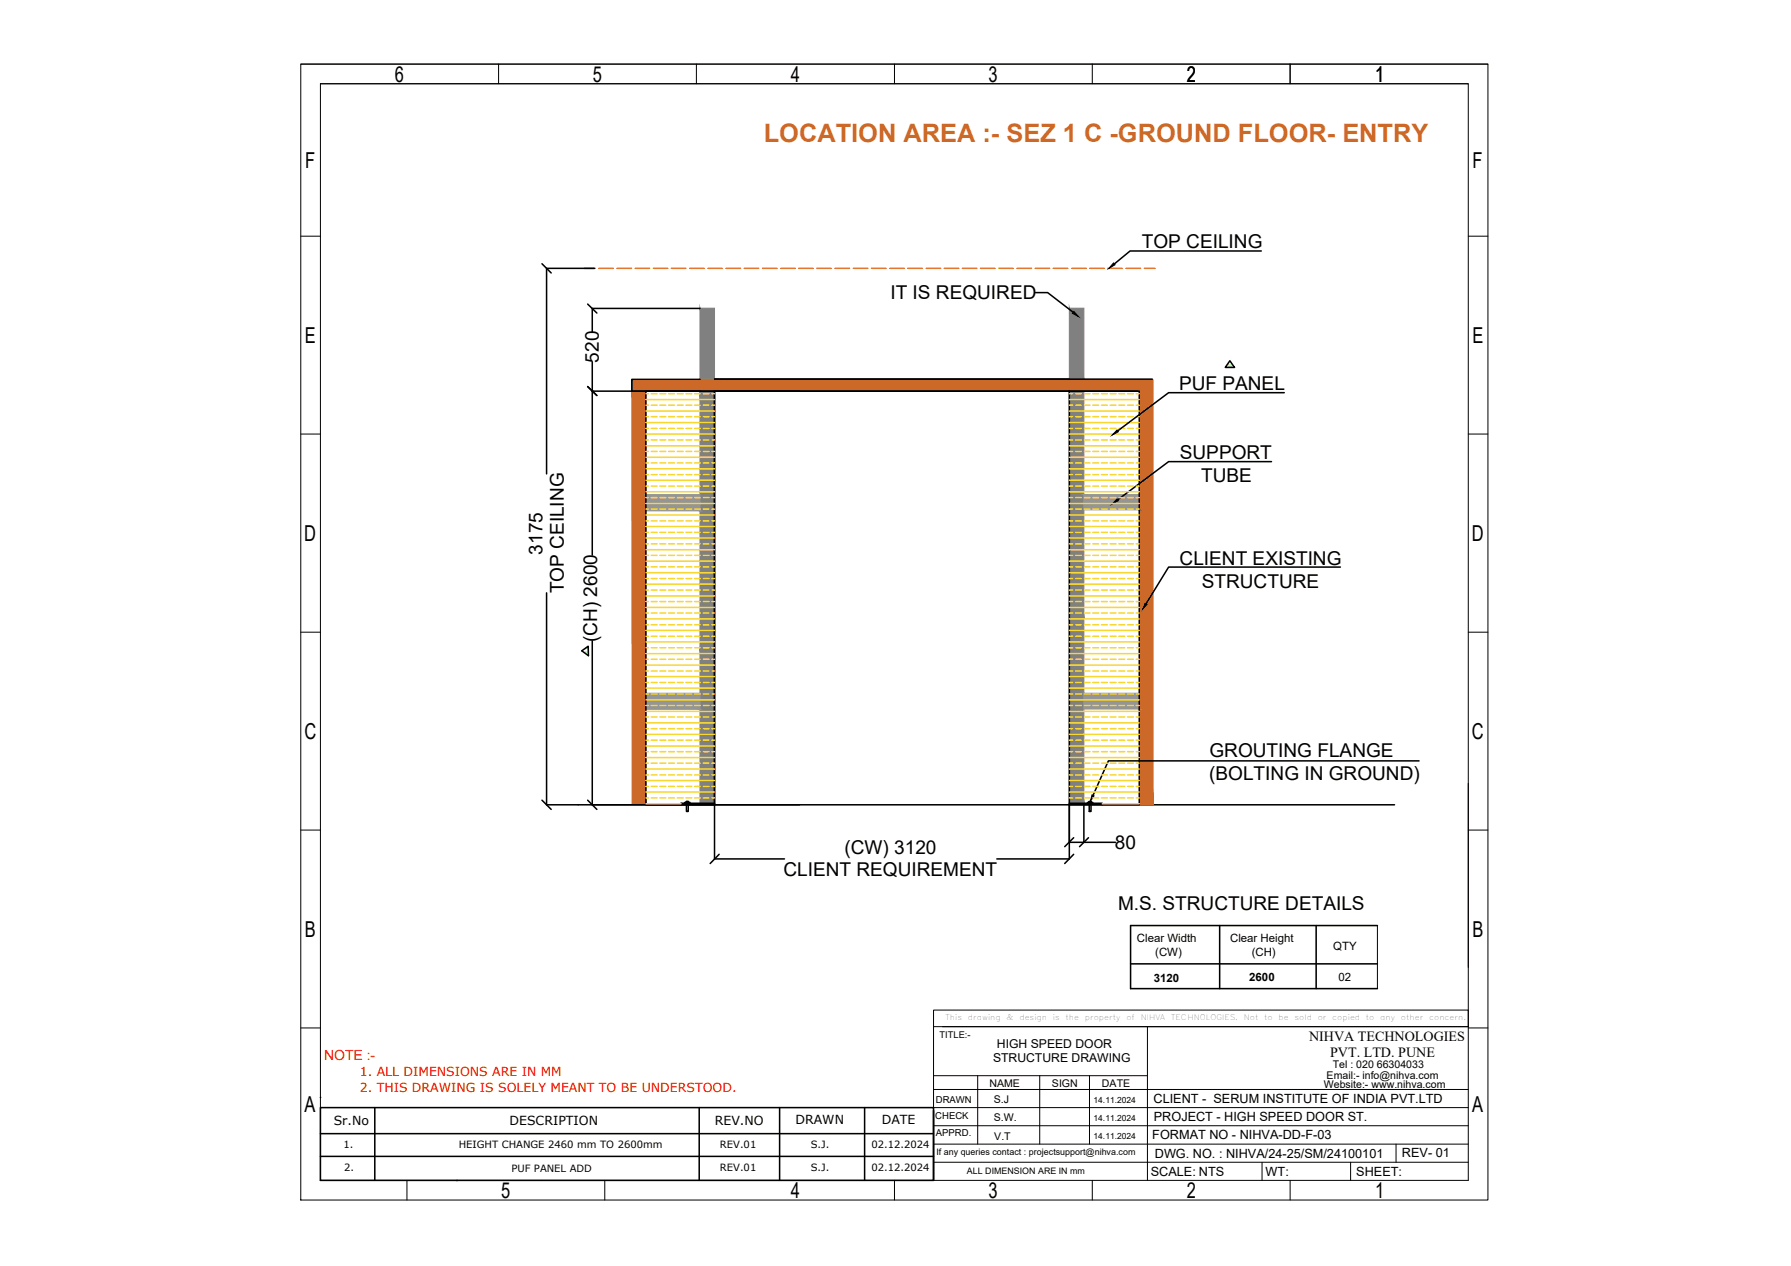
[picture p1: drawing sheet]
<svg xmlns="http://www.w3.org/2000/svg" width="297mm" height="210mm" viewBox="0 0 297 210" stroke-linecap="round" stroke-linejoin="round" font-family="sans-serif">
<!-- layer: 0 -->
<g fill="#808080" stroke="#808080" stroke-width=".17">
<path d="M177.3 51.1l2.5 11.8v-11.8zM177.3 51.1l2.5 11.8h-2.5z"/>
<path d="M116.1 51.1l2.4 11.8v-11.8zM116.1 51.1l2.4 11.8h-2.4z"/>
<path d="M177.3 62.9l2.5 2v-2zM177.3 62.9l2.5 2h-2.5z"/>
<path d="M118.5 62.9l58.8 2v-2zM118.5 62.9l58.8 2h-58.8z"/>
<path d="M116.1 62.9l2.4 2v-2zM116.1 62.9l2.4 2h-2.4z"/>
<path d="M177.3 64.9l2.5 37.7v-37.7zM177.3 64.9l2.5 37.7h-2.5z"/>
<path d="M116.1 64.9l2.4 42.4v-42.4zM116.1 64.9l2.4 42.4h-2.4z"/>
<path d="M177.3 102.6l2.5 30.6v-30.6zM177.3 102.6l2.5 30.6h-2.5z"/>
<path d="M116.1 107.3l2.4 25.9v-25.9zM116.1 107.3l2.4 25.9h-2.4z"/>
</g>
<g fill="none" stroke="#000" stroke-width=".17">
<path d="M49.9 10.6h196.9v188.4h-196.9zM49.9 10.6h196.9M53.1 13.9h190.4v181.8h-190.4zM53.1 13.9h190.4M82.7 10.6v3.3M115.5 10.6v3.3M148.4 10.6v3.3M181.2 10.6v3.3M214 10.6v3.3M49.9 39.2h3.2M243.5 39.2h3.3M49.9 72h3.2"/>
<path d="M243.5 72h3.3M49.9 104.8h3.2M243.5 104.8h3.3M49.9 137.6h3.2M243.5 129.9v30.5M243.5 137.6h3.3M228.4 153.5v10.4M49.9 170.4h3.2M154.8 167.5h88.7v2.7h-88.7zM154.8 170.2v25.5M154.8 178.4h35.5M156.3 170.2h87.2"/>
<path d="M162.2 178.4v11.3M172.4 178.4v11.3M180.7 178.4v11.3M190.3 170.2v25.5M243.5 170.4h3.3M67.5 195.7v3.3M89.8 195.7h.1M100.3 195.7v3.3M148.4 195.7v3.3M154.8 189.7h88.7M154.8 186.6h88.7M154.8 183.6h88.7"/>
<path d="M154.8 180.6h88.7M154.8 192.7h88.7M181.2 195.7v3.3M209.3 192.7v3M214 195.7v3.3M224 192.7v3M231.5 189.7v3"/>
</g>
<g fill="#cd6928" stroke="#cd6928" stroke-width=".17">
<path d="M106.6 62.9h.5z"/>
<path d="M179.8 62.9l9.2 2v-2zM179.8 62.9l9.2 2h-9.2z"/>
<path d="M116.1 62.9l63.7 2v-2zM116.1 62.9l63.7 2h-63.7z"/>
<path d="M104.8 62.9l11.3 2v-2zM104.8 62.9l11.3 2h-11.3z"/>
<path d="M106.6 62.9h.5zM104.8 62.9h2.3z"/>
<path d="M189 62.9l2.2 70.5v-70.5zM189 62.9l2.2 70.5h-2.2z"/>
<path d="M104.8 62.9l2.3 70.5v-70.5zM104.8 62.9l2.3 70.5h-2.3z"/>
</g>
<g fill="none" stroke="#000" stroke-width=".25">
<path d="M89.9 43.7l1.5 1.6M97.5 50.4l1.5 1.5M98.2 60v32M98.6 44.5h-8v34.1M116.1 51.1h-17.9v3.9M171.8 48.5h2l4.2 3.3M204 59.8l.7 1.1h-1.5zM209.2 41.6h-21.8l-2.6 2.2M97.5 64.1l1.5 1.5M98.2 64.9h.1M98.2 64.9h90.5M107.1 64.9h11.4v68.5h-11.4z"/>
<path d="M116.1 62.9h-11.3v2h11.3M118.5 64.9v77.5h11.6M118.5 62.9h72.6M177.3 64.9h11.6v68.5h-11.6zM210.9 76.5h-17.1l-8.5 6.4M213 65.1h-19.2l-8.5 6.4M90.6 98.3v35.1h140.7M222.3 94h-28.5l-3.7 6.1M96.5 107.9l1.1-.8v1.6zM98.2 106.3v27.1M89.9 132.7l1.5 1.5M97.5 132.7l1.5 1.5"/>
<path d="M113.8 133.1h-.2v.1h.5M113.8 132.9l.4 .1-.2 .1h.1v1.4h-.3v-1.4h.2h-.2zM114 133.2h4.5v.2M114.1 133.2h-1.1v.2M114.2 133.1h.2v.1h-.3M177.3 133.4v6.3h2.5v-6.3M177.3 133.4v-.2h5.5v.2M177.3 133.4v9h-12M178.1 138.9l-1.5 1.5M179.8 139.7h5.2M180.5 138.9l-1.5 1.5M180.6 133l.1-.1 .3 .1-.2 .1h.1v1.4h-.2v-1.4h.1z"/>
<path d="M180.6 133.1h-.2v.1h.8v-.1h-.2M235.3 126.2h-51.5l-2.5 5.7M119.3 141.6l-1.5 1.6M178.1 141.6l-1.5 1.6M187.5 159.8h40.9M202.3 153.5v10.4M218.3 153.5v10.4M228.4 153.5h-40.9v10.4h40.9M53.1 183.6h101.7v12.1h-101.7zM53.1 181.9h.1M53.1 188h101.7M53.1 191.7h101.7"/>
<path d="M62.2 183.6v12.1M75.8 195.7h.1M116 183.6v12.1M129.3 183.6v12.1M143.4 183.6v12.1M154.8 184.1v11.6"/>
</g>
<g fill="#939598" stroke="#939598" stroke-width=".17">
<path d="M179.8 82l9.2 2.5v-2.5zM179.8 82l9.2 2.5h-9.2z"/>
<path d="M107.1 82l9 2.7v-2.7zM107.1 82l9 2.7h-9z"/>
<path d="M179.8 114.9l9.2 2.7v-2.7zM179.8 114.9l9.2 2.7h-9.2z"/>
<path d="M107.1 114.9l9 2.7v-2.7zM107.1 114.9l9 2.7h-9z"/>
</g>
<path d="M178.1 51.6l.8 .9-1-.6zM184.7 43.6l.2 .3-1 .6zM185.3 71.3l.2 .3-1 .5zM185.3 82.7l.2 .3-1 .6zM189.9 100l.4 .2-.8 .8zM181.1 131.8l.4 .2-.7 .9z" fill="#000" stroke="#000" stroke-width=".17"/>
<g fill="none" stroke="#ff7f00" stroke-width=".25">
<path d="M96.9 44.5h1.8M99.3 44.5h2.4M102.3 44.5h2.4M105.3 44.5h2.5M108.3 44.5h2.5M111.4 44.5h2.4M114.4 44.5h2.4M117.4 44.5h2.4M120.4 44.5h2.4M123.4 44.5h2.4M126.5 44.5h2.4M129.5 44.5h2.4"/>
<path d="M132.5 44.5h2.4M135.5 44.5h2.4M138.5 44.5h2.4M141.5 44.5h2.4M144.5 44.5h2.5M147.5 44.5h2.5M150.6 44.5h2.4M153.6 44.5h2.4M156.6 44.5h2.4M159.6 44.5h2.4M162.6 44.5h2.4M165.7 44.5h2.4"/>
<path d="M168.7 44.5h2.4M171.7 44.5h2.4M174.7 44.5h2.4M177.7 44.5h2.4M180.7 44.5h2.4M183.7 44.5h2.5M186.7 44.5h2.5M189.8 44.5h1.8"/>
</g>
<g fill="none" stroke="#f8d731" stroke-width=".25">
<path d="M107.1 66.3h11.4M107.1 68.2h11.4M107.1 70.1h11.4M107.1 72h11.4M107.1 73.9h11.4M107.1 75.8h11.4M107.1 77.7h11.4M107.1 79.6h11.4M107.1 65.3h.4M107.1 67.2h.4M107.1 69.1h.4M107.1 71h.4"/>
<path d="M107.1 72.9h.4M107.1 74.8h.4M107.1 76.8h.4M107.1 78.7h.4M108 65.3h1M108 67.2h1M108 69.1h1M108 71h1M108 72.9h1M108 74.8h1M108 76.8h1M108 78.7h1"/>
<path d="M109.4 65.3h1M109.4 67.2h1M109.4 69.1h1M109.4 71h1M109.4 72.9h1M109.4 74.8h1M109.4 76.8h1M109.4 78.7h1M110.9 65.3h1M110.9 67.2h1M110.9 69.1h1M110.9 71h1"/>
<path d="M110.9 72.9h1M110.9 74.8h1M110.9 76.8h1M110.9 78.7h1M112.3 65.3h1M112.3 67.2h1M112.3 69.1h1M112.3 71h1M112.3 72.9h1M112.3 74.8h1M112.3 76.8h1M112.3 78.7h1"/>
<path d="M113.8 65.3h.9M113.8 67.2h.9M113.8 69.1h.9M113.8 71h.9M113.8 72.9h.9M113.8 74.8h.9M113.8 76.8h.9M113.8 78.7h.9M115.2 65.3h.9M115.2 67.2h.9M115.2 69.1h.9M115.2 71h.9"/>
<path d="M115.2 72.9h.9M115.2 74.8h.9M115.2 76.8h.9M115.2 78.7h.9M116.6 65.3h1M116.6 67.2h1M116.6 69.1h1M116.6 71h1M116.6 72.9h1M116.6 74.8h1M116.6 76.8h1M116.6 78.7h1"/>
<path d="M118.1 65.3h.4M118.1 67.2h.4M118.1 69.1h.4M118.1 71h.4M118.1 72.9h.4M118.1 74.8h.4M118.1 76.8h.4M118.1 78.7h.4M177.3 66.3h11.6M177.3 68.2h11.6M177.3 70.1h11.6M177.3 72h11.6"/>
<path d="M177.3 73.9h11.6M177.3 75.8h11.6M177.3 77.7h11.6M177.3 79.6h11.6M177.3 65.3h.6M177.3 67.2h.6M177.3 69.1h.6M177.3 71h.6M177.3 72.9h.6M177.3 74.8h.6M177.3 76.8h.6M177.3 78.7h.6"/>
<path d="M178.4 65.3h.9M178.4 67.2h.9M178.4 69.1h.9M178.4 71h.9M178.4 72.9h.9M178.4 74.8h.9M178.4 76.8h.9M178.4 78.7h.9M179.8 65.3h1M179.8 67.2h1M179.8 69.1h1M179.8 71h1"/>
<path d="M179.8 72.9h1M179.8 74.8h1M179.8 76.8h1M179.8 78.7h1M181.2 65.3h1M181.2 67.2h1M181.2 69.1h1M181.2 71h1M181.2 72.9h1M181.2 74.8h1M181.2 76.8h1M181.2 78.7h1"/>
<path d="M182.7 65.3h1M182.7 67.2h1M182.7 69.1h1M182.7 71h1M182.7 72.9h1M182.7 74.8h1M182.7 76.8h1M182.7 78.7h1M184.1 65.3h1M184.1 67.2h1M184.1 69.1h1M184.1 71h1"/>
<path d="M184.1 72.9h1M184.1 74.8h1M184.1 76.8h1M184.1 78.7h1M185.6 65.3h.9M185.6 67.2h.9M185.6 69.1h.9M185.6 71h.9M185.6 72.9h.9M185.6 74.8h.9M185.6 76.8h.9M185.6 78.7h.9"/>
<path d="M187 65.3h1M187 67.2h1M187 69.1h1M187 71h1M187 72.9h1M187 74.8h1M187 76.8h1M187 78.7h1M188.4 65.3h.5M188.4 67.2h.5M188.4 69.1h.5M188.4 71h.5"/>
<path d="M188.4 72.9h.5M188.4 74.8h.5M188.4 76.8h.5M188.4 78.7h.5M107.1 81.5h11.4M107.1 83.5h11.4M107.1 85.4h11.4M107.1 87.3h11.4M107.1 89.2h11.4M107.1 91.1h11.4M107.1 93h11.4M107.1 95h11.4"/>
<path d="M107.1 96.9h11.4M107.1 98.8h11.4M107.1 80.6h.4M107.1 82.5h.4M107.1 84.4h.4M107.1 86.4h.4M107.1 88.3h.4M107.1 90.2h.4M107.1 92.1h.4M107.1 94h.4M107.1 95.9h.4M107.1 97.8h.4"/>
<path d="M107.1 99.7h.4M108 80.6h1M108 82.5h1M108 84.4h1M108 86.4h1M108 88.3h1M108 90.2h1M108 92.1h1M108 94h1M108 95.9h1M108 97.8h1M108 99.7h1"/>
<path d="M109.4 80.6h1M109.4 82.5h1M109.4 84.4h1M109.4 86.4h1M109.4 88.3h1M109.4 90.2h1M109.4 92.1h1M109.4 94h1M109.4 95.9h1M109.4 97.8h1M109.4 99.7h1M110.9 80.6h1"/>
<path d="M110.9 82.5h1M110.9 84.4h1M110.9 86.4h1M110.9 88.3h1M110.9 90.2h1M110.9 92.1h1M110.9 94h1M110.9 95.9h1M110.9 97.8h1M110.9 99.7h1M112.3 80.6h1M112.3 82.5h1"/>
<path d="M112.3 84.4h1M112.3 86.4h1M112.3 88.3h1M112.3 90.2h1M112.3 92.1h1M112.3 94h1M112.3 95.9h1M112.3 97.8h1M112.3 99.7h1M113.8 80.6h.9M113.8 82.5h.9M113.8 84.4h.9"/>
<path d="M113.8 86.4h.9M113.8 88.3h.9M113.8 90.2h.9M113.8 92.1h.9M113.8 94h.9M113.8 95.9h.9M113.8 97.8h.9M113.8 99.7h.9M115.2 80.6h.9M115.2 82.5h.9M115.2 84.4h.9M115.2 86.4h.9"/>
<path d="M115.2 88.3h.9M115.2 90.2h.9M115.2 92.1h.9M115.2 94h.9M115.2 95.9h.9M115.2 97.8h.9M115.2 99.7h.9M116.6 80.6h1M116.6 82.5h1M116.6 84.4h1M116.6 86.4h1M116.6 88.3h1"/>
<path d="M116.6 90.2h1M116.6 92.1h1M116.6 94h1M116.6 95.9h1M116.6 97.8h1M116.6 99.7h1M118.1 80.6h.4M118.1 82.5h.4M118.1 84.4h.4M118.1 86.4h.4M118.1 88.3h.4M118.1 90.2h.4"/>
<path d="M118.1 92.1h.4M118.1 94h.4M118.1 95.9h.4M118.1 97.8h.4M118.1 99.7h.4M177.3 81.5h11.6M177.3 83.5h11.6M177.3 85.4h11.6M177.3 87.3h11.6M177.3 89.2h11.6M177.3 91.1h11.6M177.3 93h11.6"/>
<path d="M177.3 95h11.6M177.3 96.9h11.6M177.3 98.8h11.6M177.3 80.6h.6M177.3 82.5h.6M177.3 84.4h.6M177.3 86.4h.6M177.3 88.3h.6M177.3 90.2h.6M177.3 92.1h.6M177.3 94h.6M177.3 95.9h.6"/>
<path d="M177.3 97.8h.6M177.3 99.7h.6M178.4 80.6h.9M178.4 82.5h.9M178.4 84.4h.9M178.4 86.4h.9M178.4 88.3h.9M178.4 90.2h.9M178.4 92.1h.9M178.4 94h.9M178.4 95.9h.9M178.4 97.8h.9"/>
<path d="M178.4 99.7h.9M179.8 80.6h1M179.8 82.5h1M179.8 84.4h1M179.8 86.4h1M179.8 88.3h1M179.8 90.2h1M179.8 92.1h1M179.8 94h1M179.8 95.9h1M179.8 97.8h1M179.8 99.7h1"/>
<path d="M181.2 80.6h1M181.2 82.5h1M181.2 84.4h1M181.2 86.4h1M181.2 88.3h1M181.2 90.2h1M181.2 92.1h1M181.2 94h1M181.2 95.9h1M181.2 97.8h1M181.2 99.7h1M182.7 80.6h1"/>
<path d="M182.7 82.5h1M182.7 84.4h1M182.7 86.4h1M182.7 88.3h1M182.7 90.2h1M182.7 92.1h1M182.7 94h1M182.7 95.9h1M182.7 97.8h1M182.7 99.7h1M184.1 80.6h1M184.1 82.5h1"/>
<path d="M184.1 84.4h1M184.1 86.4h1M184.1 88.3h1M184.1 90.2h1M184.1 92.1h1M184.1 94h1M184.1 95.9h1M184.1 97.8h1M184.1 99.7h1M185.6 80.6h.9M185.6 82.5h.9M185.6 84.4h.9"/>
<path d="M185.6 86.4h.9M185.6 88.3h.9M185.6 90.2h.9M185.6 92.1h.9M185.6 94h.9M185.6 95.9h.9M185.6 97.8h.9M185.6 99.7h.9M187 80.6h1M187 82.5h1M187 84.4h1M187 86.4h1"/>
<path d="M187 88.3h1M187 90.2h1M187 92.1h1M187 94h1M187 95.9h1M187 97.8h1M187 99.7h1M188.4 80.6h.5M188.4 82.5h.5M188.4 84.4h.5M188.4 86.4h.5M188.4 88.3h.5"/>
<path d="M188.4 90.2h.5M188.4 92.1h.5M188.4 94h.5M188.4 95.9h.5M188.4 97.8h.5M188.4 99.7h.5M107.1 100.7h11.4M107.1 102.6h11.4M107.1 104.5h11.4M107.1 106.4h11.4M107.1 108.4h11.4M107.1 110.3h11.4"/>
<path d="M107.1 112.2h11.4M107.1 114.1h11.4M107.1 116h11.4M107.1 117.9h11.4M107.1 119.8h11.4M107.1 101.6h.4M107.1 103.6h.4M107.1 105.5h.4M107.1 107.4h.4M107.1 109.3h.4M107.1 111.3h.4M107.1 113.2h.4"/>
<path d="M107.1 115.1h.4M107.1 117h.4M107.1 118.9h.4M108 101.6h1M108 103.6h1M108 105.5h1M108 107.4h1M108 109.3h1M108 111.3h1M108 113.2h1M108 115.1h1M108 117h1"/>
<path d="M108 118.9h1M109.4 101.6h1M109.4 103.6h1M109.4 105.5h1M109.4 107.4h1M109.4 109.3h1M109.4 111.3h1M109.4 113.2h1M109.4 115.1h1M109.4 117h1M109.4 118.9h1M110.9 101.6h1"/>
<path d="M110.9 103.6h1M110.9 105.5h1M110.9 107.4h1M110.9 109.3h1M110.9 111.3h1M110.9 113.2h1M110.9 115.1h1M110.9 117h1M110.9 118.9h1M112.3 101.6h1M112.3 103.6h1M112.3 105.5h1"/>
<path d="M112.3 107.4h1M112.3 109.3h1M112.3 111.3h1M112.3 113.2h1M112.3 115.1h1M112.3 117h1M112.3 118.9h1M113.8 101.6h.9M113.8 103.6h.9M113.8 105.5h.9M113.8 107.4h.9M113.8 109.3h.9"/>
<path d="M113.8 111.3h.9M113.8 113.2h.9M113.8 115.1h.9M113.8 117h.9M113.8 118.9h.9M115.2 101.6h.9M115.2 103.6h.9M115.2 105.5h.9M115.2 107.4h.9M115.2 109.3h.9M115.2 111.3h.9M115.2 113.2h.9"/>
<path d="M115.2 115.1h.9M115.2 117h.9M115.2 118.9h.9M116.6 101.6h1M116.6 103.6h1M116.6 105.5h1M116.6 107.4h1M116.6 109.3h1M116.6 111.3h1M116.6 113.2h1M116.6 115.1h1M116.6 117h1"/>
<path d="M116.6 118.9h1M118.1 101.6h.4M118.1 103.6h.4M118.1 105.5h.4M118.1 107.4h.4M118.1 109.3h.4M118.1 111.3h.4M118.1 113.2h.4M118.1 115.1h.4M118.1 117h.4M118.1 118.9h.4M177.3 100.7h11.6"/>
<path d="M177.3 102.6h11.6M177.3 104.5h11.6M177.3 106.4h11.6M177.3 108.4h11.6M177.3 110.3h11.6M177.3 112.2h11.6M177.3 114.1h11.6M177.3 116h11.6M177.3 117.9h11.6M177.3 119.8h11.6M177.3 101.6h.6M177.3 103.6h.6"/>
<path d="M177.3 105.5h.6M177.3 107.4h.6M177.3 109.3h.6M177.3 111.3h.6M177.3 113.2h.6M177.3 115.1h.6M177.3 117h.6M177.3 118.9h.6M178.4 101.6h.9M178.4 103.6h.9M178.4 105.5h.9M178.4 107.4h.9"/>
<path d="M178.4 109.3h.9M178.4 111.3h.9M178.4 113.2h.9M178.4 115.1h.9M178.4 117h.9M178.4 118.9h.9M179.8 101.6h1M179.8 103.6h1M179.8 105.5h1M179.8 107.4h1M179.8 109.3h1M179.8 111.3h1"/>
<path d="M179.8 113.2h1M179.8 115.1h1M179.8 117h1M179.8 118.9h1M181.2 101.6h1M181.2 103.6h1M181.2 105.5h1M181.2 107.4h1M181.2 109.3h1M181.2 111.3h1M181.2 113.2h1M181.2 115.1h1"/>
<path d="M181.2 117h1M181.2 118.9h1M182.7 101.6h1M182.7 103.6h1M182.7 105.5h1M182.7 107.4h1M182.7 109.3h1M182.7 111.3h1M182.7 113.2h1M182.7 115.1h1M182.7 117h1M182.7 118.9h1"/>
<path d="M184.1 101.6h1M184.1 103.6h1M184.1 105.5h1M184.1 107.4h1M184.1 109.3h1M184.1 111.3h1M184.1 113.2h1M184.1 115.1h1M184.1 117h1M184.1 118.9h1M185.6 101.6h.9M185.6 103.6h.9"/>
<path d="M185.6 105.5h.9M185.6 107.4h.9M185.6 109.3h.9M185.6 111.3h.9M185.6 113.2h.9M185.6 115.1h.9M185.6 117h.9M185.6 118.9h.9M187 101.6h1M187 103.6h1M187 105.5h1M187 107.4h1"/>
<path d="M187 109.3h1M187 111.3h1M187 113.2h1M187 115.1h1M187 117h1M187 118.9h1M188.4 101.6h.5M188.4 103.6h.5M188.4 105.5h.5M188.4 107.4h.5M188.4 109.3h.5M188.4 111.3h.5"/>
<path d="M188.4 113.2h.5M188.4 115.1h.5M188.4 117h.5M188.4 118.9h.5M107.1 121.8h11.4M107.1 123.7h11.4M107.1 125.6h11.4M107.1 127.5h11.4M107.1 129.4h11.4M107.1 131.3h11.4M107.1 133.3h5.9M107.1 120.8h.4"/>
<path d="M107.1 122.7h.4M107.1 124.6h.4M107.1 126.5h.4M107.1 128.5h.4M107.1 130.4h.4M107.1 132.3h.4M108 120.8h1M108 122.7h1M108 124.6h1M108 126.5h1M108 128.5h1M108 130.4h1"/>
<path d="M108 132.3h1M109.4 120.8h1M109.4 122.7h1M109.4 124.6h1M109.4 126.5h1M109.4 128.5h1M109.4 130.4h1M109.4 132.3h1M110.9 120.8h1M110.9 122.7h1M110.9 124.6h1M110.9 126.5h1"/>
<path d="M110.9 128.5h1M110.9 130.4h1M110.9 132.3h1M112.3 120.8h1M112.3 122.7h1M112.3 124.6h1M112.3 126.5h1M112.3 128.5h1M112.3 130.4h1M112.3 132.3h1M113.8 120.8h.9M113.8 122.7h.9"/>
<path d="M113.8 124.6h.9M113.8 126.5h.9M113.8 128.5h.9M113.8 130.4h.9M113.8 132.3h.9M115.2 120.8h.9M115.2 122.7h.9M115.2 124.6h.9M115.2 126.5h.9M115.2 128.5h.9M115.2 130.4h.9M115.2 132.3h.9"/>
<path d="M116.6 120.8h1M116.6 122.7h1M116.6 124.6h1M116.6 126.5h1M116.6 128.5h1M116.6 130.4h1M116.6 132.3h1M118.1 120.8h.4M118.1 122.7h.4M118.1 124.6h.4M118.1 126.5h.4M118.1 128.5h.4"/>
<path d="M118.1 130.4h.4M118.1 132.3h.4M177.3 121.8h11.6M177.3 123.7h11.6M177.3 125.6h11.6M177.3 127.5h11.6M177.3 129.4h11.6M177.3 131.3h11.6M177.3 120.8h.6M177.3 122.7h.6M177.3 124.6h.6M177.3 126.5h.6"/>
<path d="M177.3 128.5h.6M177.3 130.4h.6M177.3 132.3h.6M178.4 120.8h.9M178.4 122.7h.9M178.4 124.6h.9M178.4 126.5h.9M178.4 128.5h.9M178.4 130.4h.9M178.4 132.3h.9M179.8 120.8h1M179.8 122.7h1"/>
<path d="M179.8 124.6h1M179.8 126.5h1M179.8 128.5h1M179.8 130.4h1M179.8 132.3h1M181.2 120.8h1M181.2 122.7h1M181.2 124.6h1M181.2 126.5h1M181.2 128.5h1M181.2 130.4h1M181.2 132.3h1"/>
<path d="M182.7 120.8h1M182.7 122.7h1M182.7 124.6h1M182.7 126.5h1M182.7 128.5h1M182.7 130.4h1M182.7 132.3h1M182.8 133.3h6.1M184.1 120.8h1M184.1 122.7h1M184.1 124.6h1M184.1 126.5h1"/>
<path d="M184.1 128.5h1M184.1 130.4h1M184.1 132.3h1M185.6 120.8h.9M185.6 122.7h.9M185.6 124.6h.9M185.6 126.5h.9M185.6 128.5h.9M185.6 130.4h.9M185.6 132.3h.9M187 120.8h1M187 122.7h1"/>
<path d="M187 124.6h1M187 126.5h1M187 128.5h1M187 130.4h1M187 132.3h1M188.4 120.8h.5M188.4 122.7h.5M188.4 124.6h.5M188.4 126.5h.5M188.4 128.5h.5M188.4 130.4h.5M188.4 132.3h.5"/>
</g>
<text font-size="4.2" fill="#cd6928" x="126.7" y="23.5">LOCATION AREA :- SEZ 1 C -GROUND FLOOR- ENTRY</text>
<g font-size="3.6">
<text x="65.5" y="13.6">6</text>
<text x="98.3" y="13.6">5</text>
<text x="131.2" y="13.6">4</text>
<text x="164" y="13.6">3</text>
<text x="196.8" y="13.6">2</text>
<text x="228.1" y="13.6">1</text>
<text x="50.6" y="27.9">F</text>
<text x="244.2" y="27.9">F</text>
<text x="50.6" y="56.9">E</text>
<text x="244.2" y="56.9">E</text>
<text x="50.4" y="89.7">D</text>
<text x="244.1" y="89.7">D</text>
<text x="50.5" y="122.6">C</text>
<text x="244.1" y="122.6">C</text>
<text x="50.6" y="155.3">B</text>
<text x="244.2" y="155.3">B</text>
<text x="50.5" y="184.4">A</text>
<text x="244.2" y="184.4">A</text>
<text x="83.1" y="198.6">5</text>
<text x="131.2" y="198.6">4</text>
<text x="164" y="198.7">3</text>
<text x="196.8" y="198.7">2</text>
<text x="228.1" y="198.7">1</text>
</g>
<g font-size="3.2">
<text x="189.4" y="41.2">TOP CEILING</text>
<text x="147.7" y="49.6">IT IS REQUIRED</text>
<text x="99.3" y="60.1" transform="rotate(-90 99.3 60.1)">520</text>
<text x="195.6" y="64.6">PUF PANEL</text>
<text x="195.7" y="76.1">SUPPORT</text>
<text x="199.2" y="79.9">TUBE</text>
<text x="90" y="91.9" transform="rotate(-90 90 91.9)">3175</text>
<text x="195.6" y="93.6">CLIENT EXISTING</text>
<text x="93.5" y="98.4" transform="rotate(-90 93.5 98.4)">TOP CEILING</text>
<text x="199.3" y="97.4">STRUCTURE</text>
<text x="99" y="106.5" transform="rotate(-90 99 106.5)">(CH) 2600</text>
<text x="200.6" y="125.6">GROUTING FLANGE</text>
<text x="200.5" y="129.4">(BOLTING IN GROUND)</text>
<text x="140.1" y="141.6">(CW) 3120</text>
<text x="184.9" y="140.8">80</text>
<text x="129.9" y="145.2">CLIENT REQUIREMENT</text>
<text x="185.4" y="150.9">M.S. STRUCTURE DETAILS</text>
</g>
<g font-size="2.3">
<text x="217.1" y="172.7">NIHVA TECHNOLOGIES</text>
<text x="220.6" y="175.3">PVT. LTD. PUNE</text>
</g>
<text font-size="2.3" fill="#f00" x="53.7" y="175.7">NOTE :-</text>
<g font-size="2.1" fill="#f00">
<text x="59.7" y="178.4">1. ALL DIMENSIONS ARE IN MM</text>
<text x="59.7" y="181">2. THIS DRAWING IS SOLELY MEANT TO BE UNDERSTOOD.</text>
</g>
<g font-size="2.1">
<text x="191.3" y="182.9">CLIENT - SERUM INSTITUTE OF INDIA PVT.LTD</text>
<text x="191.4" y="185.9">PROJECT - HIGH SPEED DOOR ST.</text>
<text x="55.3" y="186.5">Sr.No</text>
<text x="84.5" y="186.5">DESCRIPTION</text>
<text x="118.5" y="186.5">REV.NO</text>
<text x="131.9" y="186.4">DRAWN</text>
<text x="146.2" y="186.4">DATE</text>
<text x="191.1" y="188.9">FORMAT NO - NIHVA-DD-F-03</text>
<text x="232.5" y="191.9">REV- 01</text>
<text x="190.9" y="194.9">SCALE: NTS</text>
<text x="191.5" y="192.1">DWG. NO. : NIHVA/24-25/SM/24100101</text>
<text x="209.9" y="194.9">WT:</text>
<text x="224.9" y="194.9">SHEET:</text>
</g>
<g font-size="2">
<text x="165.3" y="173.7">HIGH SPEED DOOR</text>
<text x="164.7" y="176.1">STRUCTURE DRAWING</text>
</g>
<g font-size="1.9">
<text x="188.6" y="156.2">Clear Width</text>
<text x="191.6" y="158.5">(CW)</text>
<text x="204" y="156.2">Clear Height</text>
<text x="207.6" y="158.5">(CH)</text>
<text x="221.1" y="157.4">QTY</text>
<text x="191.4" y="162.8">3120</text>
<text x="207.2" y="162.6">2600</text>
<text x="222" y="162.6">02</text>
</g>
<g font-size="1.8">
<text x="220" y="178.8">Email:- info@nihva.com</text>
<text x="221" y="177">Tel : 020 66304033</text>
<text x="164.1" y="180.2">NAME</text>
<text x="164.8" y="182.8">S.J</text>
<text x="164.8" y="185.8">S.W.</text>
<text x="174.5" y="180.2">SIGN</text>
<text x="182.8" y="180.2">DATE</text>
<text x="219.6" y="180.4">Website:- www.nihva.com</text>
<text x="164.9" y="189">V.T</text>
</g>
<g font-size="1.7">
<text x="57" y="190.3">1.</text>
<text x="76.1" y="190.3">HEIGHT CHANGE 2460 mm TO 2600mm</text>
<text x="119.4" y="190.3">REV.01</text>
<text x="134.5" y="190.4">S.J.</text>
<text x="144.5" y="190.4">02.12.2024</text>
<text x="57.1" y="194.1">2.</text>
<text x="84.8" y="194.4">PUF PANEL ADD</text>
<text x="119.4" y="194.1">REV.01</text>
<text x="134.5" y="194.2">S.J.</text>
<text x="144.5" y="194.1">02.12.2024</text>
</g>
<g font-size="1.6">
<text x="155.1" y="185.5">CHECK</text>
<text x="155.2" y="182.8">DRAWN</text>
<text x="155.2" y="188.4">APPRD.</text>
</g>
<g font-size="1.5">
<text x="155.8" y="172.2">TITLE:-</text>
<text x="155.3" y="191.5">If any queries contact : projectsupport@nihva.com</text>
<text x="160.4" y="194.7">ALL DIMENSION ARE IN mm</text>
</g>
<g font-size="1.4">
<text x="181.4" y="182.8">14.11.2024</text>
<text x="181.4" y="185.8">14.11.2024</text>
<text x="181.4" y="188.8">14.11.2024</text>
</g>
<g font-size="1.3">
<text x="156.8" y="169.2">This</text>
<text x="160.5" y="169.2">drawing</text>
<text x="166.9" y="169.2">&amp;</text>
<text x="169.1" y="169.2">design</text>
<text x="174.6" y="169.2">is</text>
<text x="176.7" y="169.2">the</text>
<text x="179.9" y="169.2">property</text>
<text x="186.8" y="169.2">of</text>
<text x="189.2" y="169.2">NIHVA</text>
<text x="194.2" y="169.2">TECHNOLOGIES.</text>
<text x="206.3" y="169.2">Not</text>
<text x="209.7" y="169.2">to</text>
<text x="212" y="169.2">be</text>
<text x="214.7" y="169.2">sold</text>
<text x="218.5" y="169.2">or</text>
<text x="221" y="169.2">copied</text>
<text x="226.5" y="169.2">to</text>
<text x="228.9" y="169.2">any</text>
<text x="232.4" y="169.2">other</text>
<text x="237" y="169.2">concern.</text>
</g>
<g font-size=".6" fill="#0f0">
<text x="203.6" y="60.8">R1</text>
<text x="97.5" y="108.2" transform="rotate(-90 97.5 108.2)">R1</text>
</g>
</svg>
